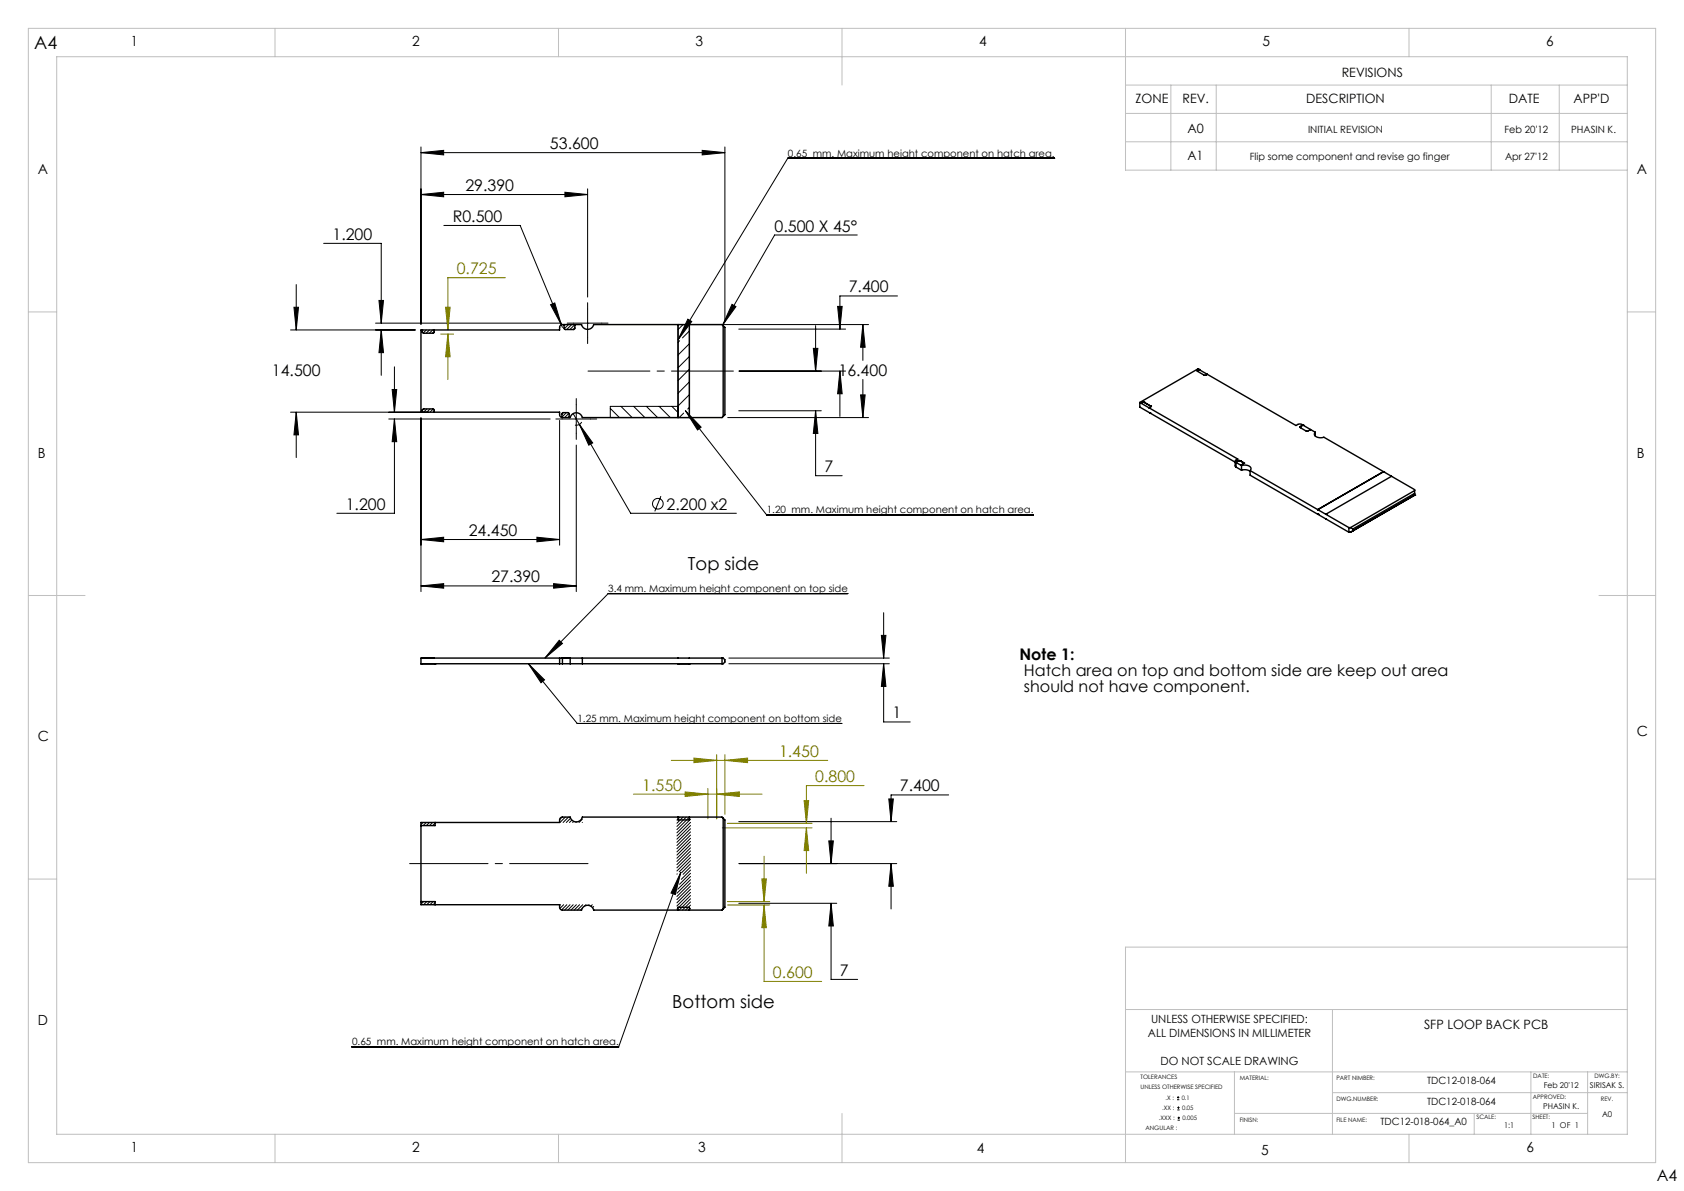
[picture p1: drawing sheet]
<svg xmlns="http://www.w3.org/2000/svg" width="297mm" height="210mm" viewBox="0 0 297 210" stroke-linecap="round" stroke-linejoin="round" font-family="sans-serif">
<g fill="none" stroke="#c0c0c0" stroke-width=".18">
<path d="M5 5h287v200h-287zM10 10h277v190h-277zM48.5 5v5M98.5 5v5M148.5 5v10M198.5 5v25h88.5M198.5 15h88.5M206.5 15v15M214.5 15v15M248.5 5v5M263 15v15M275 15v15"/>
<path d="M198.5 25h88.5M198.5 20h88.5M5 55h5M287 55h5M5 105h10M282 105h10M5 155h5M287 155h5M198.5 178h88.5M235 178v22M287 167h-88.5v38M148.5 196.3v8.7"/>
<path d="M198.5 189h88.5M217.7 189v11M217.7 196.3h62.3M235 192.7h52M260 196.3v3.7M270 189v11M280 189v11M48.5 200v5M98.5 200v5M248.5 200v5"/>
</g>
<g fill="none" stroke="#000" stroke-width=".18">
<path d="M74.2 26.9l4-.4v.8zM74.2 34.3l4-.4v.8zM74.2 25.9v31.3M74.2 26.9h53.6M74.2 34.3h29.4M78.3 39.8h13.4l7.5 17.9M99.6 33.9l4 .4-4 .4zM103.6 33.3v19.1M123.8 26.5l4 .4-4 .4zM127.8 25.9v30.8M186 27.9h-47.1l-19.3 32M51.2 58.2h22"/>
<path d="M51.8 54.2h.8l-.4 4zM52.2 50.2v8M57.1 42.9h10.1v14.1M66.2 57h32.8M66.8 53h.8l-.4 4zM67.2 58.2v8M67.2 58.2l.4 4h-.8zM74.6 58.2l-.1 .1M75.2 58.2l-.6 .5M75.7 58.2l-.5 .6M76.3 58.2l-.6 .6M76.6 58.5l-.3 .3"/>
<path d="M97.1 53.7l.7-.3 1.2 3.9zM99.7 57.2l-.1 .2M100.3 57.2l-.8 .8M100.8 57.2l-.8 .9M101.1 57h5M101.4 57.2l-.9 .9M101.4 57.8l-.3 .3M103.6 54.5v5M120.5 57.2l-.9 .9M121.3 56.3l.7 .4-2.4 3.2zM121.6 57.2v16.4h-14v-1.9h12M121.6 58.4l-1.2 1.2"/>
<path d="M129.1 53.7l.7 .4-2.4 3.2zM130.3 58h18.8M143.8 57.4v8M147.7 54h.8l-.4 4zM151.2 41.4h-14.6l-9.2 15.9M152.2 57.2l.4 4h-.8zM152.2 57.2v6.3M153.2 57.2h-33.6v16.4M158.3 52.2h-10.2v5.8M51.2 72.7h24.4M52.2 72.7l.4 4h-.8zM52.2 72.7v8"/>
<path d="M68.6 73.9h28.4M69.2 68.7h.8l-.4 4zM69.6 73.9l.4 4h-.8zM69.6 73.9v16.6h-10.2M69.6 64.7v8M74.2 73.7v30.6M74.7 72.1l-.2 .2M75.3 72.1l-.6 .6M75.8 72.1l-.5 .6M76.4 72.1l-.6 .6M76.6 72.5l-.2 .2M98.7 74.1v22"/>
<path d="M99.1 73.9h5M99.3 72.8l-.2 .2M99.9 72.8l-.8 .7M100.3 72.9l-.7 .7M100.4 73.4l-.3 .2M101.1 72.9l10.1 17.6h18.7M101.6 71.4v5M101.6 78.5v25.8M102.2 74.8l2.3 3.3-.7 .4zM102.6 74.4a1.1 1.1 0 0 1-1.2 .6M107.6 72l1.6 1.6M109.5 71.7l2 1.9"/>
<path d="M111.8 71.7l1.9 1.9M114 71.7l2 1.9M116.2 71.7l2 1.9M118.5 71.7l1.1 1M119.9 60.1l-.3 .3M120.6 72.8l-.8 .8M120.9 72.4l2.8 2.9-.7 .5zM120.9 72.4l14.3 18.4h47M121.6 60.6l-2 2M121.6 62.8l-2 2M121.6 65.1l-2 2M121.6 67.3l-2 2"/>
<path d="M121.6 69.6l-2 2M121.6 71.8l-.3 .3M128.3 73.6h24.9M130.3 72.4h14.5M130.3 65.4h18.8M143.4 61.4h.8l-.4 4zM143.8 72.4l.4 4h-.8zM143.8 72.4v11.5h4.7M148.1 65.4l.4 4h-.8zM148.1 65.4v8M151.8 69.6h.8l-.4 4zM152.2 66.9v6.7"/>
<path d="M74.2 95.1l4-.4v.8zM74.2 95.1h24.5M94.7 94.7l4 .4-4 .4zM116.6 87.5l-1.1 2.7M74.2 103.3l4-.4v.8zM74.2 103.3h27.4M93.2 117l8.6 10.6h46.7M93.2 117l2.8 2.9-.6 .5zM97.6 102.9l4 .4-4 .4zM98.6 112.9l.6 .6-3.1 2.5zM128.5 116h28.3M128.5 117h28.3"/>
<path d="M149.5 104.7h-42.2l-11.2 11.3M155.4 112h.8l-.4 4zM155.8 117l.4 4h-.8zM155.8 117v10.3h4.7M155.8 108v8M74.6 145l-.4 .4M74.7 159l-.5 .4M75.2 145l-.6 .6M75.3 159l-.6 .5M75.7 145l-.5 .6M75.8 159l-.5 .5M76.3 145l-.5 .6"/>
<path d="M76.4 159l-.6 .5M76.7 145.2l-.4 .4M76.7 159.2l-.3 .3M98.8 159.5l-.1 .2M99.1 144.1l-.4 .4M99.4 159.5l-.7 .7M99.7 144.1l-.9 .9M100 159.5l-1 .9M100.3 144.1l-1 .9M100.5 159.5l-.9 1M100.6 144.3l-.7 .7M100.9 144.6l-.5 .4"/>
<path d="M101.1 159.5l-1 1M101.2 144.8l-.2 .2M101.7 159.5l-1 1M101.7 144.9l-.1 .1M102.2 159.5l-.9 1M102.7 144.4l-.6 .6M102.7 145h.1M102.8 159.5l-1 1M103.3 159.5l-.2 .3M103.9 159.5l-.1 .1M104.5 159.5l-.3 .3M104.7 159.8l-.2 .2"/>
<path d="M119.4 154.1h.1M119.9 144.1l-.5 .5M120.1 153.8l-11 30.8h-47M120.1 153.8l-1 3.9-.8-.2zM120.5 144.1l-1.1 1.1M121 144.1l-1.6 1.6M121.6 144.1l-2.2 2.2M121.8 144.4l-2.4 2.4M121.8 145l-2.4 2.4M121.8 145.6l-2.4 2.4M121.8 146.1l-2.4 2.4M121.8 146.7l-2.4 2.4"/>
<path d="M121.8 147.2l-2.4 2.4M121.8 147.8l-2.4 2.4M121.8 148.4l-2.4 2.4M121.8 148.9l-2.4 2.4M121.8 149.5l-2.4 2.4M121.8 150.1l-2.4 2.4M121.8 150.6l-2.4 2.4M121.8 151.2l-2.4 2.4M121.8 151.7l-2 2M121.8 152.3l-1.6 1.6M121.8 152.9l-1.3 1.3M121.8 153.4l-1.6 1.6"/>
<path d="M121.8 154l-2 1.9M121.8 154.5l-2.3 2.3M121.8 155.1l-2.4 2.4M121.8 155.7l-2.4 2.4M121.8 156.2l-2.4 2.4M121.8 156.8l-2.4 2.4M121.8 157.3l-2.4 2.4M121.8 157.9l-2.4 2.4M121.8 158.5l-2 2M121.8 159l-1.5 1.5M121.8 159.6l-.9 .9M130.3 144.9h27.9"/>
<path d="M130.3 159.3h17.3M130.3 152.3h27.9M146.2 148.3h.8l-.4 4zM146.6 159.3l.4 4h-.8zM146.6 159.3v13.4h4.7M146.6 144.3v8M156.8 140.9h.8l-.4 4zM157.2 152.3l.4 4h-.8zM157.2 152.3v8M167.3 140.2h-10.1v4.7M102.7 160.2l-.3 .3M104.7 160.4h.1"/>
<path d="M121.8 160.2l-.3 .3"/>
<circle cx="116" cy="88.8" r=".94"/>
</g>
<g fill="none" stroke="#808000" stroke-width=".18">
<path d="M77.7 58.9h2.3M78.6 54.2h.8l-.4 4zM79 58.9l.4 4h-.8zM79 58.9v8M89.1 49h-10.1v9.2M118.4 134.1h27.6M120.8 139.6l4 .4-4 .4zM122.4 133.7l4 .4-4 .4zM124.8 139v5.4M126.4 133.1v11.3M127.8 134.1l4-.4v.8zM127.8 133.1v10.5"/>
<path d="M152.4 138.5h-10.2v6.7M111.7 140h22.7M126.4 140l4-.4v.8zM127.4 146h15.8M128.3 159h7.5M128.3 159.6h7.5M128.3 145.2h14.9M134.4 155h.8l-.4 4zM134.8 159.6l.4 4h-.8zM134.8 159.6v13.4h10.1M134.8 151v8M141.8 141.2h.8l-.4 4z"/>
<path d="M142.2 146l.4 4h-.8zM142.2 146v8"/>
</g>
<path d="M101.1 57h-1.1M103.6 54.5v-1.1M103.6 59.5v1.1M106.1 57h1.1M99.1 73.9h-1.1M101.6 71.4v-1.1M101.6 76.4v1.1M104.1 73.9h1.1" fill="none" stroke="#000" stroke-width=".18" stroke-dasharray="15.2 1.3 1.3 1.3"/>
<path d="M129.3 65.4h-25.6" fill="none" stroke="#000" stroke-width=".18" stroke-dasharray="15.2 1.3 1.3 1.3" stroke-dashoffset="4.3"/>
<path d="M72.2 152.3h31.5" fill="none" stroke="#000" stroke-width=".18" stroke-dasharray="15.2 1.3 1.3 1.3" stroke-dashoffset="1.4"/>
<g fill="#000">
<path d="M98.6 112.9l.6 .6-3.1 2.5zM93.2 117l2.8 2.9-.6 .5zM121.3 56.3l.7 .4-2.4 3.2zM120.9 72.4l2.8 2.9-.7 .5zM120.1 153.8l-1 3.9-.8-.2z"/>
<path d="M155.4 112h.8l-.4 4zM155.8 117l.4 4h-.8zM152.2 57.2l.4 4h-.8zM151.8 69.6h.8l-.4 4zM74.2 26.9l4-.4v.8zM123.8 26.5l4 .4-4 .4zM94.7 94.7l4 .4-4 .4zM74.2 95.1l4-.4v.8zM99.6 33.9l4 .4-4 .4zM74.2 34.3l4-.4v.8zM74.2 103.3l4-.4v.8zM97.6 102.9l4 .4-4 .4zM51.8 54.2h.8l-.4 4zM52.2 72.7l.4 4h-.8zM102.2 74.8l1.6 3.7 .7-.4zM129.1 53.7l.7 .4-2.4 3.2zM69.2 68.7h.8l-.4 4zM69.6 73.9l.4 4h-.8zM66.8 53h.8l-.4 4zM67.2 58.2l.4 4h-.8zM97.1 53.7l1.9 3.6-1.2-3.9zM148.1 65.4l.4 4h-.8zM147.7 54h.8l-.4 4zM143.8 72.4l.4 4h-.8zM143.4 61.4h.8l-.4 4zM157.2 152.3l.4 4h-.8zM156.8 140.9h.8l-.4 4zM146.2 148.3h.8l-.4 4zM146.6 159.3l.4 4h-.8z"/>
</g>
<path d="M79 58.9l.4 4h-.8zM78.6 54.2h.8l-.4 4zM127.8 134.1l4-.4v.8zM122.4 133.7l4 .4-4 .4zM126.4 140l4-.4v.8zM120.8 139.6l4 .4-4 .4zM134.4 155h.8l-.4 4zM134.8 159.6l.4 4h-.8zM141.8 141.2h.8l-.4 4zM142.2 146l.4 4h-.8z" fill="#808000"/>
<g fill="none" stroke="#000" stroke-width=".25">
<path d="M74.2 58.2h24.5v-.5a.5 .5 0 0 1 .5-.5h3.4a1.1 1.1 0 0 0 1 .9 1.1 1.1 0 0 0 1.1-.9h22.6l.5 .5v15.4l-.5 .5h-24.6a1.1 1.1 0 0 0-1.1-.8 1.1 1.1 0 0 0-1 .8h-1.4a.5 .5 0 0 1-.5-.5v-.4h-24.5zM74.5 58.2v.4l.2 .2 1.7-.1 .2-.1v-.4M99.5 57.2v.7l.2 .2h1.6l.1-.9M119.6 57.2v16.4M121.6 57.2v16.4M127.5 57.4v16M74.5 72.7v-.4l.2-.2h1.7l.2 .2v.4M99.1 73.6l.1-.8h.9l.3 .2v.6M201 71l17.3 9.9-.4 .3v.3M201 71l10.3-6 17.3 10 .4-.2h.5l2.5 1.4M201 71v.8l16.8 9.7M201.2 71.1h.1"/>
<path d="M201.2 71v.1M201.2 71h.1M201.4 70.9h.4M201.4 70.9h.1M201.4 70.9l-.2 .1M201.8 70.9h.1M201.8 70.9l1.1 .7M202.7 71.9h.1M202.8 72.8h.1M202.9 71.6l.1 .1-.3 .2M202.9 71.6l.1 .1M202.9 71.6h.1"/>
<path d="M203 71.7h.1M211.1 65.4h.1M211.2 65.3v.2l1.2 .7 .5-.2M211.2 65.3l-.1 .1M211.2 65.3h.1M211.4 65.2l-.2 .1M211.4 65.2h.1M211.5 65.1l-.1 .1M211.5 65.1h.1M229.3 75.3h.1M229.4 75.2l-.1 .2 1.1 .6 .7-.3M229.4 75.2l-.1 .1"/>
<path d="M229.4 75.2h.1M229.7 75h.1M229.7 75l-.3 .2M229.8 75h-.1M229.8 75h.1M232 76.2a.55 .55 0 0 0-.1 .7 .55 .55 0 0 0 .6 .2h1l16 9.2v1M232 76.2v.7M217.8 81.3v.8l.2 .3M217.9 81.5h.1M218 81.5h-.1M218 81.5h.1M218 81.5l1 .6"/>
<path d="M218 82.4l1 .5M218 81.5v.9M218.4 81.2h.3M218.4 81.2h.1M218.4 81.2l-.4 .3M218.7 81.2h.1M218.7 81.2l.6 .4M218.8 82h.1M219 82.1a1.12 1.12 0 0 1 1.6 .6l-.1 .3M219 82.9a1.64 1.64 0 0 1 1.5 .2M219 82.1v.8M219.3 81.6v.1l-.5 .3"/>
<path d="M219.3 81.6v.1M219.3 81.6h.1M219.3 81.7h.1M220.5 83l17.4 10M220.5 83v.8l17.4 10M232.4 90.7h.1M232.4 89.9h.1M233.8 90.7h.1M233.8 91.5h.1M237.9 93v.8M237.9 93h.3M237.9 93.8h.3"/>
<path d="M238.2 93l.4 .3M238.6 93.3v.3l-.4 .2M244 83.2h.1M244 83.2l-11.6 6.7M245.4 84l-11.6 6.7M249.5 87.3h.1M249.5 87l-10.9 6.3M249.5 86.5l-11.3 6.5M249.5 87.3l-11.3 6.5M74.2 117h.1M74.2 117h24.5M74.5 116h.2"/>
<path d="M74.5 116h.1M74.7 116h.1M76.3 116h.3M76.3 116h.1M76.6 116h.1M76.7 117h.1M98.7 117h.5M98.7 116h.4M98.7 116h-24.5v1M98.7 116v1M99.1 116h.1M99.1 116h.3"/>
<path d="M99.2 117h1.4M99.2 116v1M99.4 116h.1M100.1 116h.3M100.1 116h.1M100.4 116h.1M100.6 116h2.1M100.6 117h2.1M100.6 116v1M100.6 116h-1.4M102.7 116v1M102.7 116h24.8l.3 .3v.4l-.3 .3h-24.8"/>
<path d="M119.6 117h.1M119.6 116h.1M121.6 117h.1M121.6 116h.1M127.3 116v1M74.2 145h24.5v-.4a.5 .5 0 0 1 .5-.5h1.4a1.1 1.1 0 0 0 1 .8 1.1 1.1 0 0 0 1.1-.8h24.6l.5 .5v15.4l-.5 .5h-22.6a1.1 1.1 0 0 0-1.1-.9 1.1 1.1 0 0 0-1 .9h-3.4a.5 .5 0 0 1-.5-.5v-.5h-24.5zM74.2 159h2.5v.5M76.7 145v.6h-2.5M119.6 144.1v.5h2v-.5M127.5 144.3v16M119.6 160.5v-.5h2v.5"/>
</g>
<path d="M207.6 193.9h.4M207.6 193.5h.4M207.6 195.7h.4M207.6 195.3h.4M207.7 197.5h.4M207.7 197.1h.4M207.8 193.3v.4M207.8 195.1v.4M207.9 196.9v.4" fill="none" stroke="#000" stroke-width=".18"/>
<g font-size="3.2">
<text x="6" y="8.6">A4</text>
<text x="121.3" y="100.5">Top side</text>
<text x="118.6" y="177.8">Bottom side</text>
</g>
<g font-size="2.8">
<text x="97" y="26.3">53.600</text>
<text x="82.1" y="33.7">29.390</text>
<text x="79.8" y="39.1">R0.500</text>
<text x="136.6" y="40.8">0.500 X 45°</text>
<text x="58.6" y="42.3">1.200</text>
<text x="149.7" y="51.6">7.400</text>
<text x="47.9" y="66.3">14.500</text>
<text x="147.9" y="66.3">16.400</text>
<text x="145.4" y="83.3">7</text>
<text x="61" y="89.9">1.200</text>
<text x="117.6" y="89.9">2.200 x2</text>
<text x="82.7" y="94.5">24.450</text>
<text x="86.7" y="102.7">27.390</text>
<text x="179.8" y="116.5">Note 1:</text>
<text x="180.6" y="119.3">Hatch area on top and bottom side are keep out area</text>
<text x="180.6" y="122.1">should not have component.</text>
<text x="157.4" y="126.7">1</text>
<text x="158.7" y="139.6">7.400</text>
<text x="148.1" y="172.1">7</text>
<text x="292.2" y="208.2">A4</text>
</g>
<g font-size="2.8" fill="#808000">
<text x="80.6" y="48.4">0.725</text>
<text x="137.4" y="133.5">1.450</text>
<text x="143.8" y="137.9">0.800</text>
<text x="113.3" y="139.4">1.550</text>
<text x="136.3" y="172.4">0.600</text>
</g>
<g font-size="2.5">
<text x="23.1" y="8.2">1</text>
<text x="72.7" y="8.2">2</text>
<text x="122.7" y="8.2">3</text>
<text x="172.7" y="8.2">4</text>
<text x="222.7" y="8.2">5</text>
<text x="272.7" y="8.2">6</text>
<text x="6.7" y="30.7">A</text>
<text x="288.7" y="30.7">A</text>
<text x="6.7" y="80.7">B</text>
<text x="288.7" y="80.7">B</text>
<text x="6.7" y="130.7">C</text>
<text x="288.7" y="129.7">C</text>
<text x="6.7" y="180.7">D</text>
<text x="23.1" y="203.2">1</text>
<text x="72.7" y="203.2">2</text>
<text x="123.1" y="203.2">3</text>
<text x="172.3" y="203.3">4</text>
<text x="222.5" y="203.6">5</text>
<text x="269.2" y="203.2">6</text>
</g>
<g font-size="2.3">
<text x="236.6" y="13.5">REVISIONS</text>
<text x="200.3" y="18.2">ZONE</text>
<text x="208.5" y="18.2">REV.</text>
<text x="209.4" y="23.4">A0</text>
<text x="230.4" y="18.2">DESCRIPTION</text>
<text x="266.1" y="18.2">DATE</text>
<text x="277.5" y="18.2">APP'D</text>
<text x="209.4" y="28.2">A1</text>
<text x="251.2" y="181.5">SFP LOOP BACK PCB</text>
</g>
<g font-size="2">
<text x="202.4" y="182.8">ALL DIMENSIONS IN MILLIMETER</text>
<text x="203" y="180.3">UNLESS OTHERWISE SPECIFIED:</text>
<text x="204.7" y="187.8">DO NOT SCALE DRAWING</text>
</g>
<g font-size="1.8">
<text x="230.7" y="23.4">INITIAL REVISION</text>
<text x="265.4" y="23.4">Feb 20'12</text>
<text x="277.1" y="23.4">PHASIN K.</text>
<text x="138.9" y="27.6">0.65 mm. Maximum height component on hatch area.</text>
<text x="220.4" y="28.2">Flip some component and revise go finger</text>
<text x="265.4" y="28.2">Apr 27'12</text>
<text x="135.2" y="90.5">1.20 mm. Maximum height component on hatch area.</text>
<text x="107.3" y="104.4">3.4 mm. Maximum height component on top side</text>
<text x="101.8" y="127.3">1.25 mm. Maximum height component on bottom side</text>
<text x="62.1" y="184.3">0.65 mm. Maximum height component on hatch area.</text>
<text x="251.7" y="191.2">TDC12-018-064</text>
<text x="251.7" y="194.8">TDC12-018-064</text>
<text x="243.5" y="198.4">TDC12-018-064_A0</text>
</g>
<g font-size="1.4">
<text x="272.3" y="191.8">Feb 20'12</text>
<text x="280.4" y="191.8">SIRISAK S.</text>
<text x="272.2" y="195.6">PHASIN K.</text>
<text x="282.5" y="197">A0</text>
<text x="265.3" y="199">1:1</text>
<text x="273.6" y="199">1 OF 1</text>
</g>
<g font-size="1.1">
<text x="201.2" y="190.3">TOLERANCES</text>
<text x="218.7" y="190.5">MATERIAL:</text>
<text x="235.7" y="190.5">PART NIMBER:</text>
<text x="270.4" y="190">DATE:</text>
<text x="281.2" y="190">DWG.BY:</text>
<text x="201.2" y="192.1">UNLESS OTHERWISE SPECIFIED</text>
<text x="204.4" y="197.5">.XXX :</text>
<text x="205" y="195.7">.XX :</text>
<text x="205.6" y="193.9">.X :</text>
<text x="208.4" y="193.9">0.1</text>
<text x="208.5" y="195.7">0.05</text>
<text x="208.5" y="197.5">0.005</text>
<text x="218.7" y="197.8">FINISN:</text>
<text x="235.7" y="197.8">FILE NAME:</text>
<text x="235.7" y="194.2">DWG.NUMBER:</text>
<text x="260.4" y="197.4">SCALE:</text>
<text x="270.3" y="197.4">SHEET:</text>
<text x="270.3" y="193.8">APPROVED:</text>
<text x="282.4" y="194.2">REV.</text>
<text x="202" y="199.3">ANGULAR :</text>
</g>
</svg>
